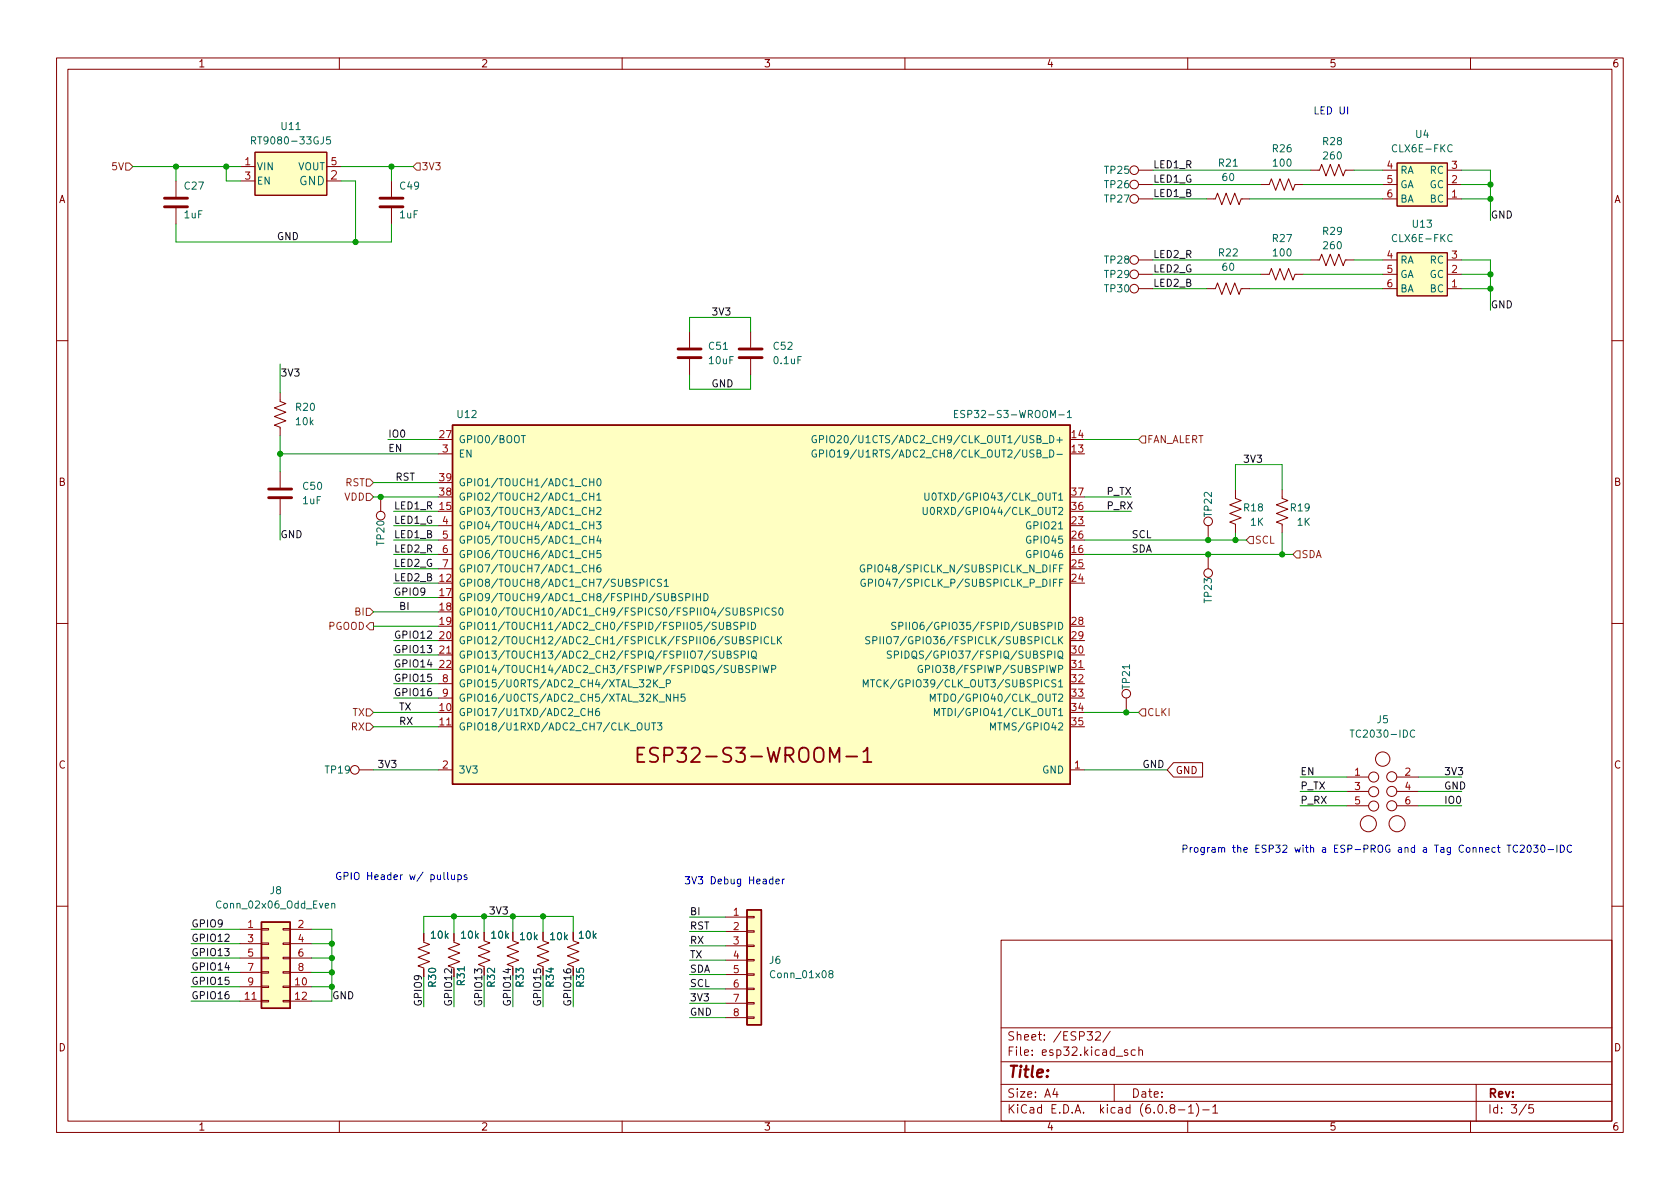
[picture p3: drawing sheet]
<svg xmlns="http://www.w3.org/2000/svg" width="297mm" height="210mm" viewBox="0 0 297 210" stroke-linecap="round" stroke-linejoin="round" font-family="sans-serif">
<g fill="none" stroke="#840000" stroke-width=".18">
<path d="M10 10.2h277v190.1h-277zM12 12.2h273v186.1h-273zM60 10.2v2M110 10.2v2M160 10.2v2M210 10.2v2M260 10.2v2M31.1 32v2.8M31.1 36.8v2.8M42.5 29.5h2.6M42.5 32h2.6M45.1 26.9h12.7v7.6h-12.7z"/>
<path d="M57.8 29.5h2.5M57.8 32h2.5M69.2 32v2.8M69.2 36.8v2.8M201.3 32.6h2.5M201.3 30.1h2.5M201.3 35.2h2.5M213.4 35.2h1.5l.4-1 .7 2 .8-2 .8 2 .7-2 .8 2 .4-1h1.5M222.9 32.6h1.5l.4-1 .8 2 .7-2 .8 2 .7-2 .8 2 .4-1h1.5M231.8 30.1h1.5l.4-1 .7 2 .8-2 .8 2 .7-2 .8 2 .4-1h1.5M244.5 32.6h2.5M244.5 30.1h2.5"/>
<path d="M244.5 35.2h2.5M247 28.8h8.9v7.6h-8.9zM255.9 32.6h2.5M255.9 30.1h2.5M255.9 35.2h2.5M121.9 58.7v2.8M132.7 58.7v2.8M201.3 51h2.5M201.3 46h2.5M201.3 48.5h2.5M213.4 51h1.5l.4-1 .7 2.1 .8-2.1 .8 2.1 .7-2.1 .8 2.1 .4-1.1h1.5M222.9 48.5h1.5l.4-1 .8 2 .7-2 .8 2 .7-2 .8 2 .4-1h1.5"/>
<path d="M231.8 46h1.5l.4-1 .7 2 .8-2 .8 2 .7-2 .8 2 .4-1h1.5M244.5 51h2.5M244.5 46h2.5M244.5 48.5h2.5M247 44.7h8.9v7.6h-8.9zM255.9 51h2.5M255.9 46h2.5M255.9 48.5h2.5M10 60.2h2M49.5 69.5v1.5l1 .4-2 .7 2 .8-2 .8 2 .7-2 .8 1 .4v1.5M121.9 63.5v2.8M132.7 63.5v2.8"/>
<path d="M285 60.2h2M49.5 83.4v2.8M49.5 88.3v2.8M67.3 87.9v2.5M77.5 80.3h2.5M77.5 93h2.5M77.5 95.5h2.5M77.5 98h2.5M213.6 93v2.5M213.6 98v2.6M218.4 86.6v1.5l1.1 .4-2.1 .8 2.1 .7-2.1 .8 2.1 .8-2.1 .7 1 .4v1.5M226.7 86.6v1.5l1 .4-2 .8 2 .7-2 .8 2 .8-2 .7 1 .4v1.5"/>
<path d="M10 110.2h2M77.5 115.8h2.5M77.5 100.6h2.5M189.2 118.4h2.6M285 110.2h2M63.5 136.1h2.5M77.5 136.1h2.5M77.5 128.5h2.5M77.5 120.9h2.5M77.5 123.4h2.5M189.2 136.1h2.6M199.1 123.4v2.6"/>
<path d="M207.5 134.9h5.1v2.5h-5.1l-1.1-1.3zM238.1 137.4h3.8M238.1 139.9h3.8M247 137.4h3.8M247 139.9h3.8M238.1 142.5h3.8M247 142.5h3.8M10 160.2h2M42.4 164.3h3.8M42.4 174.5h3.8M42.4 177h3.8M42.4 166.9h3.8"/>
<path d="M42.4 169.4h3.8M42.4 172h3.8M46.2 176.9h1.3v.3h-1.3zM46.2 174.4h1.3v.2h-1.3zM46.2 171.8h1.3v.3h-1.3zM46.2 169.3h1.3v.2h-1.3zM46.2 166.7h1.3v.3h-1.3zM46.2 164.2h1.3v.3h-1.3zM50 176.9h1.3v.3h-1.3zM50 174.4h1.3v.2h-1.3zM50 171.8h1.3v.3h-1.3zM50 169.3h1.3v.2h-1.3z"/>
<path d="M50 166.7h1.3v.3h-1.3zM50 164.2h1.3v.3h-1.3zM51.3 164.3h3.8M51.3 174.5h3.8M51.3 177h3.8M51.3 166.9h3.8M51.3 169.4h3.8M51.3 172h3.8M74.9 165.1v1.5l1 .4-2 .8 2 .7-2 .8 2 .7-2 .8 1 .4v1.5M80.3 165.1v1.5l1 .4-2.1 .8 2.1 .7-2.1 .8 2.1 .7-2.1 .8 1.1 .4M85.6 164.8v1.6l1 .3-2 .8 2 .8-2 .7 2 .8-2 .8 1 .3v.3M90.7 164.8v1.6l1 .3-2 .8 2 .8-2 .7 2 .8-2 .8 1 .3v.3"/>
<path d="M96 164.8v1.6l1 .3-2 .8 2 .8-2 .7 2 .8-2 .8 1 .3v.3M101.3 164.8v1.6l1.1 .3-2.1 .8 2.1 .8-2.1 .7 2.1 .8-2.1 .8 1 .3v.3M128.3 162.2h3.8M128.3 164.7h3.8M128.3 167.3h3.8M128.3 169.8h3.8M128.3 172.3h3.8M128.3 174.9h3.8M128.3 177.4h3.8M128.3 180h3.8M132.1 179.8h1.2v.3h-1.2zM132.1 177.3h1.2v.2h-1.2z"/>
<path d="M132.1 174.7h1.2v.3h-1.2zM132.1 172.2h1.2v.3h-1.2zM132.1 169.7h1.2v.2h-1.2zM132.1 167.1h1.2v.3h-1.2zM132.1 164.6h1.2v.2h-1.2zM132.1 162h1.2v.3h-1.2zM177 166.3h108v32h-108zM285 160.2h2M60 198.3v2M110 198.3v2M160 198.3v2M177 194.8h108"/>
<path d="M177 191.8h108M177 187.8h108M177 181.8h108M186.5 192.5l-.4 1h1M186.9 193v1M192.2 182.4h.9l-.5 .6 .5 .1v.7l-.2 .1h-.5l-.2-.1M193.7 182.6l.6-.2 .2 .2 .1 .3-1 1h1M196.3 182.4l-1.3 1.9M197 191.8v3M199.4 185.7l-.4-.1-.2 .2 .1 .3 .5 .1v.4h-.6M200.7 185.7l-.4-.1-.3 .3v.4l.1 .3h.6M201.4 185.8l.2-.2 .3 .1 .1 .9"/>
<path d="M201.4 185.1v1.5M207.1 196l-.2-.3v-.2l.2-.2 .5 .1 .1 .2-.1 .2-.6 .2-.1 .3v.4l.2 .1h.5l.1-.3-.1-.4-.2-.1M208.4 196.3h1.1M210 198.3v2M210.1 195.8l.5-.5v1.5M210.1 196.8h.9M211.5 195.1a1.72 1.72 0 0 1 0 2.3M212.6 196.3h1.2M214.4 195.8l.5-.5v1.5M214.4 196.8h.9M260 198.3v2M261 191.8v6.5"/>
<path d="M269.9 195.3l-1.3 1.9M271.1 195.3h-.7l-.1 .7 .2-.1 .5 .1 .2 .2-.1 .5-.2 .1-.6-.1"/>
<circle cx="200.5" cy="32.6" r=".76"/>
<circle cx="200.5" cy="30.1" r=".76"/>
<circle cx="200.5" cy="35.2" r=".76"/>
<circle cx="200.5" cy="51" r=".76"/>
<circle cx="200.5" cy="48.5" r=".76"/>
<circle cx="200.5" cy="46" r=".76"/>
<circle cx="67.3" cy="91.2" r=".76"/>
<circle cx="213.6" cy="92.2" r=".76"/>
<circle cx="213.6" cy="101.3" r=".76"/>
<circle cx="62.7" cy="136.1" r=".76"/>
<circle cx="199.1" cy="122.7" r=".76"/>
<circle cx="242.9" cy="140" r=".89"/>
<circle cx="242.9" cy="137.4" r=".89"/>
<circle cx="244.5" cy="134.2" r="1.27"/>
<circle cx="246.1" cy="137.4" r=".89"/>
<circle cx="246.1" cy="139.9" r=".89"/>
<circle cx="241.9" cy="145.7" r="1.42"/>
<circle cx="242.9" cy="142.5" r=".89"/>
<circle cx="246.1" cy="142.5" r=".89"/>
<circle cx="247" cy="145.7" r="1.42"/>
</g>
<path d="M29.1 36.6h4M29.1 35h4M67.2 36.6h4M67.2 35h4M119.9 63.2h4.1M119.9 61.7h4.1M130.7 63.2h4M130.7 61.7h4M47.5 88h4.1M47.5 86.5h4.1" fill="none" stroke="#840000" stroke-width=".51"/>
<g fill="#ffffc2" stroke="#ffffc2" stroke-width=".18">
<path d="M46.2 163.1h5.1v15.2h-5.1z"/>
<path d="M80 75.2h109.2v63.5h-109.2z"/>
<path d="M247 44.7h8.9v7.6h-8.9z"/>
<path d="M247 28.8h8.9v7.6h-8.9z"/>
<path d="M45.1 26.9h12.7v7.6h-12.7z"/>
<path d="M132.1 160.9h2.5v20.3h-2.5z"/>
</g>
<path d="M80 75.2h109.2v63.5h-109.2zM46.2 163.1h5.1v15.2h-5.1zM132.1 160.9h2.5v20.3h-2.5z" fill="none" stroke="#840000" stroke-width=".25"/>
<g fill="none" stroke="#006464" stroke-width=".18">
<path d="M44.5 24.9l.6-.1 .1-.2-.1-.3-.6-.1v1.3M44.8 24.9l.4 .6M58.4 24.2h-.6l-.1 .6 .2-.1h.4l.2 .2-.1 .4-.2 .2-.5-.2M92.2 77h.7M92.5 77v1.3M144.3 79.6a.59 .59 0 0 0-.7 .6 .59 .59 0 0 0 .7 .6l.1-.5h-.3M144.3 77.1a.59 .59 0 0 0-.7 .6 .59 .59 0 0 0 .7 .5l.1-.5h-.3M144.9 77.7l.6-.1 .1-.2v-.3l-.7-.1v1.3M146.2 77v1.3M146.2 79.6v1.2M146.9 79.6h.1a.43 .43 0 0 1 .6 .4v.4a.42 .42 0 0 1-.5 .5 .42 .42 0 0 1-.4-.5v-.4zM146.9 77.1l.1-.1a.43 .43 0 0 1 .6 .4v.5a.42 .42 0 0 1-.5 .4 .42 .42 0 0 1-.4-.4v-.5z"/>
<path d="M148 79.9l.4-.3v1.2M168.8 73.2h.4M169.4 72.6h-.6v1.2h.6M187.2 73.4h1M188.7 72.9l.4-.3v1.2M188.7 73.8h.7M104.3 90.3h.7M104.3 87.2v1.3M104.3 87.8h.7M104.3 85.2h.7M104.3 92.9h.7M104.3 95.4h.7"/>
<path d="M104.3 97.9h.7M105 84.6v1.3M105 87.2v1.3M105 89.7v1.3M105 92.3v1.2M105 94.8v1.3M105 97.3v1.3M105 99.9v1.3M105.5 92.3h.8l-.5 .4 .4 .2v.5l-.2 .1-.5-.1M105.5 89.8l.5-.1 .3 .4-.8 .9h.8M105.5 87.5l.4-.3v1.3M105.5 88.5h.8"/>
<path d="M105.7 84.8l.1-.2a.68 .68 0 0 1 .5 .7 .68 .68 0 0 1-.5 .6l-.1-.1-.2-.4zM105.8 94.7l-.3 .9h.8M106.1 99.9h-.3a.85 .85 0 0 0 0 1.3l.4-.2 .1-.4-.3-.2h-.2l-.3 .2M106.1 95.2v.9M106.2 97.3h-.6l-.1 .6 .2-.1 .4 .1 .2 .2-.1 .4-.2 .1-.5-.1M144.9 80.2h.6l.1-.2v-.3l-.7-.1v1.2M148 80.8h.8M152.8 99.9a.59 .59 0 0 0-.7 .6 .59 .59 0 0 0 .7 .6l.1-.5h-.3M163.2 89.7v1.1l.3 .2 .3-.1 .1-.1v-1.1M163.5 87.2v1l.3 .3 .3-.1 .1-.2v-1M164.7 89.8l.1-.1a.68 .68 0 0 1 .4 .7 .68 .68 0 0 1-.4 .6 .84 .84 0 0 1-.1-1.2zM165 87.2h.1a.68 .68 0 0 1 .4 .6 .68 .68 0 0 1-.4 .7 .84 .84 0 0 1-.1-1.3z"/>
<path d="M104.3 100.5h.7M115.8 102.5a.6 .6 0 0 0-.9 .5 .6 .6 0 0 0 .6 .7l.3-.1M117 102.5l-.5-.1-.2 .1v.4l.5 .2 .2 .4-.3 .2-.5-.1M117.4 102.8l.4-.4v1.3M117.4 103.7h.8M121.3 105.6h.6l.1-.2-.1-.3-.6-.1v1.2M122.5 105v1.2M123.1 105v1.2M123.1 105.6h.8M123.9 105v1.2M124.5 105a.64 .64 0 0 1 .7 .6 .64 .64 0 0 1-.7 .6zM127.2 110v1.1l.2 .2h.4l.1-.2v-1.1"/>
<path d="M127.2 115.1v1.1l.3 .2 .4-.1 .1-.1v-1.1M128.5 110.6h.6l.1-.2-.1-.2-.6-.2v1.3h.5l.2-.1v-.3l-.3-.3M128.6 115.7h.5l.1-.2v-.3l-.6-.1v1.3h.5l.1-.1 .1-.3-.3-.3M130.5 110.1l-.5-.1-.3 .3 .1 .3 .6 .2v.4l-.2 .1h-.5M130.5 115.2l-.5-.1-.2 .1v.4l.6 .2 .1 .4-.2 .2-.5-.1M131 110.7l.6-.1 .1-.1v-.3l-.7-.2v1.3M131.1 115.8l.6-.1 .1-.2-.1-.3-.6-.1v1.3M132.3 110v1.3M132.3 115.1v1.3M132.6 117.7h-.5l-.2 .1v.3l.5 .3 .2 .3-.3 .2h-.5M132.7 112.6h-.4l-.2 .1v.4l.5 .2 .1 .3-.2 .3-.5-.1M132.9 107.6l-.5-.1-.2 .1v.4l.5 .2 .2 .3-.3 .3-.5-.1"/>
<path d="M132.9 110a.64 .64 0 0 1 .7 .7 .64 .64 0 0 1-.7 .6zM132.9 115.3l.3-.2a.43 .43 0 0 1 .5 .4v.5a.42 .42 0 0 1-.4 .4 .42 .42 0 0 1-.4-.4zM133.1 116.1l.7 .4M133.1 118.3h.6l.1-.2v-.3l-.7-.1v1.2M133.3 113.2h.6l.1-.2v-.3l-.7-.1v1.3M133.4 108.2l.6-.1 .1-.2v-.3l-.7-.1v1.3M134.4 117.7v1.2M134.6 112.6v1.3M134.7 107.5v1.3M134.9 117.7l.3 1.2 .2-.9 .3 .9 .3-1.2M135.9 112.7a.6 .6 0 0 0-.8 .4 .6 .6 0 0 0 .6 .8l.2-.2M136 107.6a.6 .6 0 0 0-.8 .4 .6 .6 0 0 0 .6 .8l.2-.1"/>
<path d="M136.4 112.6v1.3h.6M136.4 118.3h.6l.2-.2-.1-.3-.7-.1v1.2M137.2 107.6l-.5-.1-.1 .1v.4l.5 .2 .1 .3-.2 .3-.5-.1M137.5 112.6v1.3M137.6 113.1l.6 .8M137.8 107.6l.2-.1a.68 .68 0 0 1 .5 .6 .68 .68 0 0 1-.5 .7l-.2-.1-.1-.4zM138.2 112.6l-.7 .7M152.9 102.5a.59 .59 0 0 0-.7 .6 .59 .59 0 0 0 .7 .5l.1-.5h-.2M153.4 100.5h.6l.2-.2-.1-.3-.7-.1v1.3M153.5 103.1l.7-.1 .1-.2-.1-.3-.7-.1v1.3M153.8 112.6h-.5l-.2 .1v.4l.6 .2 .1 .3-.3 .3-.4-.1M154.3 113.2h.6l.2-.2-.1-.3-.7-.1v1.3"/>
<path d="M155.6 112.6v1.3M156.2 112.6v1.3M157.6 115.2l-.5-.1-.2 .1v.4l.6 .2 .1 .4-.2 .2-.5-.1M158.1 115.8l.6-.1 .2-.2-.1-.3-.7-.1v1.3M158.4 110.1l-.5-.1-.2 .2v.3l.6 .3 .1 .3-.3 .2h-.4M158.9 110.7l.6-.1 .2-.1-.1-.3-.7-.2v1.3M159.4 115.1v1.3M160.2 110v1.3M160.8 110v1.3M163 117.7a.59 .59 0 0 0-.7 .6 .59 .59 0 0 0 .7 .6l.1-.5h-.2M163.6 118.3h.6l.2-.2-.1-.3-.7-.1v1.2M104 125.3v1.3"/>
<path d="M104 125.9h.7M104.7 125.3v1.3M105.9 125.3h-.4a.86 .86 0 0 0 0 1.3l.5-.2v-.4l-.2-.2h-.3l-.2 .2M114.1 127.8v1.1l.2 .2 .4-.1 .1-.1v-1.1M115.2 127.8h.7M115.6 120.2v1.3M115.6 127.8v1.3M115.8 120.7l.5 .8M116.2 127.8h.8l-.4 .5 .4 .1v.6l-.2 .1-.6-.1M116.3 120.2l-.7 .7M116.5 121.6h1M117.8 120.9l.6-.1 .1-.2v-.3l-.7-.1v1.3"/>
<path d="M118.5 122.7v1.3l-.7-1.3v1.3M119.1 122.7v1.3M119.1 123.3h.8M119.9 122.7v1.3M121.1 122.7h-.6l-.1 .6 .2-.1 .4 .1 .1 .2v.4l-.2 .1-.5-.1M152.6 121.5v-1.3l.5 .9 .4-.9v1.3M153.9 120.2h.7M154.3 120.2v1.3M155.8 120.3a.6 .6 0 0 0-.9 .4 .6 .6 0 0 0 .6 .8l.3-.1M164.5 124v-1.3l.4 .9 .4-.9v1.3M165.2 126.6v-1.3l.4 .9 .5-.9v1.3M165.8 122.7h.7"/>
<path d="M166.5 125.3h.7M175.1 129.1v-1.3l.5 .9 .4-.9v1.3M238.7 129.1h.7M250.1 129.2a.6 .6 0 0 0-.8 .4 .6 .6 0 0 0 .6 .8l.2-.2M58.7 159.9l.1-.2 .3 .1 .1 .8M58.7 159.7v.9M146.8 172.2l-.2-.3v-.1l.2-.2 .4 .1 .1 .2-.1 .2-.5 .1-.1 .2v.3l.2 .2h.2l.3-.2v-.3l-.3-.2"/>
</g>
<path d="M112.7 133.4h.9M113.9 132.2h-1.2v2.5h1.2M149.6 133.8h2M152.6 132.9l.8-.7v2.5M152.6 134.7h1.5" fill="none" stroke="#840000" stroke-width=".32"/>
<path d="M22.2 28.8h.7l.6 .7-.6 .6h-.7zM73 29.5l.7-.7h.6v1.3h-.6zM201.9 77.1h.7v1.3h-.7l-.6-.7zM64.8 87.2h.6l.6 .7-.6 .6h-.6zM64.8 84.7h.6l.6 .6-.6 .7h-.6zM221 94.9h.6v1.2h-.6l-.7-.6zM229.2 97.4h.7v1.3h-.7l-.6-.7zM64.8 107.6h.6l.6 .6-.6 .6h-.6zM65.4 110.1h.6v1.3h-.6l-.6-.7zM64.8 127.9h.6l.6 .6-.6 .7h-.6zM64.8 125.3h.6l.6 .7-.6 .6h-.6zM201.9 125.3h.7v1.3h-.7l-.6-.6z" fill="none" stroke="#725600" stroke-width=".18"/>
<g fill="none" stroke="#0000c2" stroke-width=".18">
<path d="M79.2 154.3v1.1l.1 .1M79.8 154.7l.1 .8h.3l.2-.1M80.4 154.7v.8M81 154.8l.3-.1 .3 .2-.1 .6h-.5M81 154.7v1.3M82.5 154.8l-.3-.1-.1 .2v.2l.4 .1v.3h-.4M137.2 155.9l.6-.1-.1-.3h-.3l-.2 .1v.6h.5M138.3 155.5v.8M138.7 155.5l-.4 .2M266.4 149.4h.8M266.8 149.4v1.3M268.3 149.6a.6 .6 0 0 0-.8 .4 .6 .6 0 0 0 .6 .7l.2-.1"/>
<path d="M268.8 149.6l.5-.2 .2 .4-.8 .9h.8M270.1 149.6l.2-.2a.68 .68 0 0 1 .4 .7 .68 .68 0 0 1-.4 .6l-.2-.1-.1-.4zM271.2 149.4h.7l-.4 .5 .4 .1v.6l-.2 .1-.5-.1M272.5 149.6l.2-.2a.68 .68 0 0 1 .5 .7 .68 .68 0 0 1-.5 .6l-.2-.1-.1-.4zM273.7 150.2h1M275.3 149.4v1.3M275.9 149.4a.64 .64 0 0 1 .7 .7 .64 .64 0 0 1-.7 .6zM277.9 149.6a.6 .6 0 0 0-.9 .4 .6 .6 0 0 0 .6 .7l.3-.1"/>
</g>
<g fill="none" stroke="#009600" stroke-width=".18">
<path d="M23.5 29.5h19M31.1 29.5v2.5M31.1 39.6v3.2h38.1v-3.2M40 29.5v2.5h2.5M60.3 29.5h12.7M60.3 32h2.6v10.8M69.2 29.5v2.5M203.8 30.1h28M203.8 32.6h19.1M203.8 35.2h9.6M221 35.2h23.5M230.5 32.6h14"/>
<path d="M239.4 30.1h5.1M258.4 30.1h5.1v8.9M258.4 32.6h5.1M258.4 35.2h5.1M121.9 58.7v-2.6h10.8v2.6M203.8 51h9.6M203.8 46h28M203.8 48.5h19.1M221 51h23.5M230.5 48.5h14M239.4 46h5.1M258.4 46h5.1v8.9"/>
<path d="M258.4 51h5.1M258.4 48.5h5.1M49.5 64.4v5.1M49.5 77.1v6.3M68.6 77.7h8.9M121.9 66.3v2.5h10.8v-2.5M191.8 77.7h9.5M49.5 80.3h28M49.5 91.1v4.4M66 85.3h11.5M66 87.9h11.5M69.6 95.5h7.9"/>
<path d="M69.6 98h7.9M69.6 90.4h7.9M69.6 93h7.9M191.8 95.5h28.5M191.8 98h36.8M191.8 90.4h8.2M191.8 87.9h8.2M218.4 86.6v-4.4h8.3v4.4M218.4 94.2v1.3M226.7 94.2v3.8M66 108.2h11.5M66 110.7h11.5"/>
<path d="M69.6 105.7h7.9M69.6 118.4h7.9M69.6 103.1h7.9M69.6 100.6h7.9M69.6 113.3h7.9M69.6 115.8h7.9M66 136.1h11.5M66 128.5h11.5M66 126h11.5M69.6 120.9h7.9M69.6 123.4h7.9M191.8 136.1h14.6"/>
<path d="M191.8 126h9.5M229.9 139.9h8.2M229.9 137.4h8.2M250.8 139.9h7.6M250.8 137.4h7.6M229.9 142.5h8.2M250.8 142.5h7.6M33.8 164.3h8.6M33.8 169.4h8.6M33.8 166.9h8.6M33.8 172h8.6M33.8 174.5h8.6"/>
<path d="M33.8 177h8.6M55.1 164.3h3.6v12.7h-3.6M55.1 169.4h3.6M55.1 166.9h3.6M55.1 172h3.6M55.1 174.5h3.6M74.9 172.7v5.3M80.3 162v3.1M80.3 172.7v5.3M85.6 162v2.8M85.6 172.5v5.5M90.7 162v2.8"/>
<path d="M90.7 172.5v5.5M96 162v2.8M96 172.5v5.5M101.3 164.8v-2.8h-26.4v3.1M101.3 172.5v5.5M121.9 177.4h6.4M121.9 174.9h6.4M121.9 180h6.4M121.9 167.3h6.4M121.9 162.2h6.4M121.9 164.7h6.4M121.9 172.3h6.4"/>
<path d="M121.9 169.8h6.4"/>
</g>
<g fill="#009600" stroke="#009600" stroke-width=".18">
<circle cx="67.3" cy="87.9" r=".46"/>
<circle cx="49.5" cy="80.3" r=".46"/>
<circle cx="58.7" cy="172" r=".46"/>
<circle cx="58.7" cy="169.4" r=".46"/>
<circle cx="58.7" cy="174.5" r=".46"/>
<circle cx="58.7" cy="166.9" r=".46"/>
<circle cx="96" cy="162" r=".46"/>
<circle cx="90.7" cy="162" r=".46"/>
<circle cx="85.6" cy="162" r=".46"/>
<circle cx="80.3" cy="162" r=".46"/>
<circle cx="40" cy="29.5" r=".46"/>
<circle cx="31.1" cy="29.5" r=".46"/>
<circle cx="62.9" cy="42.8" r=".46"/>
<circle cx="69.2" cy="29.5" r=".46"/>
<circle cx="263.5" cy="32.6" r=".46"/>
<circle cx="263.5" cy="35.2" r=".46"/>
<circle cx="263.5" cy="51" r=".46"/>
<circle cx="263.5" cy="48.5" r=".46"/>
<circle cx="226.7" cy="98" r=".46"/>
<circle cx="213.6" cy="98" r=".46"/>
<circle cx="213.6" cy="95.5" r=".46"/>
<circle cx="218.4" cy="95.5" r=".46"/>
<circle cx="199.1" cy="126" r=".46"/>
</g>
<text font-size="3.5" fill="#840000" x="115.8" y="134.9">ESP32-S3-WROOM-1</text>
<text font-size="2.8" fill="#840000" x="178" y="190.6">Title:</text>
<text font-size="2.1" fill="#006464" x="52.9" y="32.7">GND</text>
<text font-size="2.1" fill="#a90000" x="58.5" y="31.7">2</text>
<g font-size="2.1" fill="#840000">
<text x="178" y="184">Sheet: /ESP32/</text>
<text x="178" y="186.7">File: esp32.kicad_sch</text>
<text x="178" y="196.9">KiCad E.D.A. kicad (6.0.8-1)-1</text>
<text x="178" y="194.1">Size: A4</text>
<text x="200" y="194.1">Date:</text>
<text x="263" y="194.1">Rev:</text>
<text x="263" y="196.9">Id: 3/5</text>
</g>
<g font-size="1.8" fill="#840000">
<text x="35" y="11.9">1</text>
<text x="85" y="11.9">2</text>
<text x="135" y="11.9">3</text>
<text x="185" y="11.9">4</text>
<text x="235" y="11.9">5</text>
<text x="285" y="11.9">6</text>
<text x="10.3" y="35.9">A</text>
<text x="285.3" y="35.9">A</text>
<text x="10.3" y="85.9">B</text>
<text x="285.3" y="85.9">B</text>
<text x="10.3" y="135.9">C</text>
<text x="207.8" y="136.9">GND</text>
<text x="285.3" y="135.9">C</text>
<text x="79.9" y="178" transform="rotate(-90 79.9 178)">GPIO12</text>
<text x="85.2" y="178" transform="rotate(-90 85.2 178)">GPIO13</text>
<text x="90.3" y="178" transform="rotate(-90 90.3 178)">GPIO14</text>
<text x="95.7" y="178" transform="rotate(-90 95.7 178)">GPIO15</text>
<text x="101" y="178" transform="rotate(-90 101 178)">GPIO16</text>
<text x="10.3" y="185.9">D</text>
<text x="285.3" y="185.9">D</text>
<text x="35" y="199.9">1</text>
<text x="85" y="199.9">2</text>
<text x="135" y="199.9">3</text>
<text x="185" y="199.9">4</text>
<text x="235" y="199.9">5</text>
<text x="285" y="199.9">6</text>
</g>
<g font-size="1.8" fill="#006464">
<text x="49.8" y="23">U11</text>
<text x="45.3" y="25.5">RT9080-33GJ5</text>
<text x="215.5" y="29.5">R21</text>
<text x="225.1" y="26.9">R26</text>
<text x="225.2" y="29.5">100</text>
<text x="234" y="25.6">R28</text>
<text x="234.1" y="28.2">260</text>
<text x="246.5" y="26.9">CLX6E-FKC</text>
<text x="250.3" y="24.4">U4</text>
<text x="32.7" y="33.5">C27</text>
<text x="45.3" y="30.1">VIN</text>
<text x="45.3" y="32.6">EN</text>
<text x="52.6" y="30.1">VOUT</text>
<text x="70.8" y="33.5">C49</text>
<text x="195.4" y="33.3">TP26</text>
<text x="195.4" y="30.7">TP25</text>
<text x="195.4" y="35.8">TP27</text>
<text x="216.2" y="32">60</text>
<text x="247.5" y="30.7">RA</text>
<text x="247.5" y="33.3">GA</text>
<text x="247.5" y="35.8">BA</text>
<text x="252.7" y="33.3">GC</text>
<text x="252.8" y="35.8">BC</text>
<text x="252.8" y="30.7">RC</text>
<text x="32.6" y="38.6">1uF</text>
<text x="70.7" y="38.6">1uF</text>
<text x="234" y="41.5">R29</text>
<text x="249.8" y="40.3">U13</text>
<text x="195.4" y="46.6">TP28</text>
<text x="215.5" y="45.3">R22</text>
<text x="216.2" y="47.9">60</text>
<text x="225.1" y="42.8">R27</text>
<text x="225.2" y="45.3">100</text>
<text x="234.1" y="44.1">260</text>
<text x="246.5" y="42.8">CLX6E-FKC</text>
<text x="247.5" y="46.6">RA</text>
<text x="252.8" y="46.6">RC</text>
<text x="195.4" y="51.7">TP30</text>
<text x="195.4" y="49.1">TP29</text>
<text x="247.5" y="49.1">GA</text>
<text x="247.5" y="51.7">BA</text>
<text x="252.7" y="49.1">GC</text>
<text x="252.8" y="51.7">BC</text>
<text x="125.4" y="61.8">C51</text>
<text x="125.4" y="64.4">10uF</text>
<text x="136.8" y="61.8">C52</text>
<text x="136.9" y="64.4">0.1uF</text>
<text x="52.4" y="72.6">R20</text>
<text x="52.4" y="75.2">10k</text>
<text x="80.9" y="73.9">U12</text>
<text x="170.3" y="73.9">ESP32-S3-WROOM-1</text>
<text x="81" y="78.4">GPIO0/BOOT</text>
<text x="81" y="80.9">EN</text>
<text x="148.4" y="78.4">GPIO20/U1CTS/ADC2_CH9/CLK_OUT1/USB_D+</text>
<text x="148.8" y="80.9">GPIO19/U1RTS/ADC2_CH8/CLK_OUT2/USB_D-</text>
<text x="53.6" y="89.1">1uF</text>
<text x="53.6" y="86.6">C50</text>
<text x="81" y="88.5">GPIO2/TOUCH2/ADC1_CH1</text>
<text x="81" y="86">GPIO1/TOUCH1/ADC1_CH0</text>
<text x="165.7" y="88.5">U0TXD/GPIO43/CLK_OUT1</text>
<text x="81" y="91.1">GPIO3/TOUCH3/ADC1_CH2</text>
<text x="81" y="93.6">GPIO4/TOUCH4/ADC1_CH3</text>
<text x="165.5" y="91.1">U0RXD/GPIO44/CLK_OUT2</text>
<text x="181.8" y="93.6">GPIO21</text>
<text x="214.2" y="91.3" transform="rotate(-90 214.2 91.3)">TP22</text>
<text x="220" y="90.4">R18</text>
<text x="221.1" y="93">1K</text>
<text x="228.2" y="90.4">R19</text>
<text x="229.4" y="93">1K</text>
<text x="67.9" y="96.3" transform="rotate(-90 67.9 96.3)">TP20</text>
<text x="81" y="96.1">GPIO5/TOUCH5/ADC1_CH4</text>
<text x="81" y="98.7">GPIO6/TOUCH6/ADC1_CH5</text>
<text x="81" y="101.2">GPIO7/TOUCH7/ADC1_CH6</text>
<text x="154.7" y="101.2">GPIO48/SPICLK_N/SUBSPICLK_N_DIFF</text>
<text x="181.8" y="98.7">GPIO46</text>
<text x="181.8" y="96.1">GPIO45</text>
<text x="81" y="103.8">GPIO8/TOUCH8/ADC1_CH7/SUBSPICS1</text>
<text x="81" y="106.3">GPIO9/TOUCH9/ADC1_CH8/FSPIHD/SUBSPIHD</text>
<text x="154.9" y="103.8">GPIO47/SPICLK_P/SUBSPICLK_P_DIFF</text>
<text x="214.2" y="106.5" transform="rotate(-90 214.2 106.5)">TP23</text>
<text x="81" y="108.8">GPIO10/TOUCH10/ADC1_CH9/FSPICS0/FSPIIO4/SUBSPICS0</text>
<text x="81" y="111.4">GPIO11/TOUCH11/ADC2_CH0/FSPID/FSPIIO5/SUBSPID</text>
<text x="81" y="113.9">GPIO12/TOUCH12/ADC2_CH1/FSPICLK/FSPIIO6/SUBSPICLK</text>
<text x="156.9" y="113.9">SPIIO7/GPIO36/FSPICLK/SUBSPICLK</text>
<text x="161.6" y="111.4">SPIIO6/GPIO35/FSPID/SUBSPID</text>
<text x="81" y="116.5">GPIO13/TOUCH13/ADC2_CH2/FSPIQ/FSPIIO7/SUBSPIQ</text>
<text x="81" y="119">GPIO14/TOUCH14/ADC2_CH3/FSPIWP/FSPIDQS/SUBSPIWP</text>
<text x="160.4" y="116.5">SPIDQS/GPIO37/FSPIQ/SUBSPIQ</text>
<text x="164.6" y="119">GPIO38/FSPIWP/SUBSPIWP</text>
<text x="81" y="121.5">GPIO15/U0RTS/ADC2_CH4/XTAL_32K_P</text>
<text x="81" y="124.1">GPIO16/U0CTS/ADC2_CH5/XTAL_32K_NH5</text>
<text x="155.9" y="121.5">MTCK/GPIO39/CLK_OUT3/SUBSPICS1</text>
<text x="166.3" y="124.1">MTDO/GPIO40/CLK_OUT2</text>
<text x="199.8" y="121.7" transform="rotate(-90 199.8 121.7)">TP21</text>
<text x="81" y="126.6">GPIO17/U1TXD/ADC2_CH6</text>
<text x="81" y="129.2">GPIO18/U1RXD/ADC2_CH7/CLK_OUT3</text>
<text x="167.2" y="126.6">MTDI/GPIO41/CLK_OUT1</text>
<text x="176.1" y="129.2">MTMS/GPIO42</text>
<text x="239.5" y="130.4">TC2030-IDC</text>
<text x="243.5" y="127.9">J5</text>
<text x="57.6" y="136.8">TP19</text>
<text x="81" y="136.8">3V3</text>
<text x="184.3" y="136.8">GND</text>
<text x="38.7" y="160.6">Conn_02x06_Odd_Even</text>
<text x="47.8" y="158.1">J8</text>
<text x="76.3" y="166">10k</text>
<text x="81.6" y="166">10k</text>
<text x="86.9" y="166">10k</text>
<text x="92" y="166.2">10k</text>
<text x="97.4" y="166.2">10k</text>
<text x="102.4" y="166">10k</text>
<text x="136.1" y="170.4">J6</text>
<text x="136.5" y="173">Conn_01x08</text>
<text x="77.1" y="174.4" transform="rotate(-90 77.1 174.4)">R30</text>
<text x="82.2" y="174.2" transform="rotate(-90 82.2 174.2)">R31</text>
<text x="87.5" y="174.4" transform="rotate(-90 87.5 174.4)">R32</text>
<text x="92.6" y="174.4" transform="rotate(-90 92.6 174.4)">R33</text>
<text x="97.9" y="174.4" transform="rotate(-90 97.9 174.4)">R34</text>
<text x="103.3" y="174.4" transform="rotate(-90 103.3 174.4)">R35</text>
</g>
<g font-size="1.8" fill="#0000c2">
<text x="232.2" y="20.2">LED UI</text>
<text x="59.2" y="155.6">GPIO Header w/ pullups</text>
<text x="208.8" y="150.8">Program the ESP32 with a ESP-PROG and a Tag Connect TC2030-IDC</text>
<text x="120.9" y="156.4">3V3 Debug Header</text>
</g>
<g font-size="1.8" fill="#a90000">
<text x="43.3" y="29.2">1</text>
<text x="58.6" y="29.2">5</text>
<text x="245.3" y="29.8">4</text>
<text x="256.7" y="29.8">3</text>
<text x="43.3" y="31.7">3</text>
<text x="245.3" y="32.4">5</text>
<text x="245.3" y="34.9">6</text>
<text x="256.7" y="34.9">1</text>
<text x="256.7" y="32.4">2</text>
<text x="245.3" y="45.7">4</text>
<text x="256.7" y="45.7">3</text>
<text x="245.3" y="48.3">5</text>
<text x="245.3" y="50.8">6</text>
<text x="256.7" y="50.8">1</text>
<text x="256.7" y="48.3">2</text>
<text x="77.8" y="77.5">27</text>
<text x="189.5" y="77.5">14</text>
<text x="78.2" y="80">3</text>
<text x="189.5" y="80">13</text>
<text x="77.8" y="87.6">38</text>
<text x="77.8" y="85.1">39</text>
<text x="189.5" y="87.6">37</text>
<text x="77.8" y="90.2">15</text>
<text x="78.2" y="92.7">4</text>
<text x="78.2" y="95.2">5</text>
<text x="189.5" y="92.7">23</text>
<text x="189.5" y="95.2">26</text>
<text x="189.5" y="90.2">36</text>
<text x="78.2" y="97.8">6</text>
<text x="78.2" y="100.3">7</text>
<text x="189.5" y="97.8">16</text>
<text x="189.5" y="100.3">25</text>
<text x="77.8" y="102.9">12</text>
<text x="77.8" y="105.4">17</text>
<text x="77.8" y="107.9">18</text>
<text x="189.5" y="102.9">24</text>
<text x="77.8" y="110.5">19</text>
<text x="77.8" y="113">20</text>
<text x="189.5" y="110.5">28</text>
<text x="189.5" y="113">29</text>
<text x="77.8" y="115.6">21</text>
<text x="77.8" y="118.1">22</text>
<text x="189.5" y="115.6">30</text>
<text x="189.5" y="118.1">31</text>
<text x="77.8" y="125.7">10</text>
<text x="78.2" y="120.6">8</text>
<text x="78.2" y="123.2">9</text>
<text x="189.5" y="120.6">32</text>
<text x="189.5" y="123.2">33</text>
<text x="189.5" y="125.7">34</text>
<text x="77.8" y="128.3">11</text>
<text x="189.5" y="128.3">35</text>
<text x="78.2" y="135.9">2</text>
<text x="190" y="135.9">1</text>
<text x="239.5" y="137.2">1</text>
<text x="248.4" y="137.2">2</text>
<text x="239.5" y="139.7">3</text>
<text x="239.5" y="142.2">5</text>
<text x="248.4" y="139.7">4</text>
<text x="248.4" y="142.2">6</text>
<text x="129.7" y="161.9">1</text>
<text x="43.8" y="164.1">1</text>
<text x="43.8" y="166.6">3</text>
<text x="52.7" y="164.1">2</text>
<text x="52.7" y="166.6">4</text>
<text x="129.7" y="164.5">2</text>
<text x="129.7" y="167">3</text>
<text x="43.8" y="169.2">5</text>
<text x="43.8" y="171.7">7</text>
<text x="52.7" y="169.2">6</text>
<text x="52.7" y="171.7">8</text>
<text x="129.7" y="169.5">4</text>
<text x="129.7" y="172.1">5</text>
<text x="43.3" y="176.8">11</text>
<text x="43.8" y="174.2">9</text>
<text x="52.2" y="174.2">10</text>
<text x="52.2" y="176.8">12</text>
<text x="129.7" y="174.6">6</text>
<text x="129.7" y="177.2">7</text>
<text x="129.7" y="179.7">8</text>
</g>
<g font-size="1.8" fill="#0f0f0f">
<text x="203.8" y="29.7">LED1_R</text>
<text x="203.8" y="32.3">LED1_G</text>
<text x="203.8" y="34.8">LED1_B</text>
<text x="263.5" y="38.6">GND</text>
<text x="48.9" y="42.4">GND</text>
<text x="203.8" y="45.6">LED2_R</text>
<text x="203.8" y="50.7">LED2_B</text>
<text x="203.8" y="48.2">LED2_G</text>
<text x="125.7" y="55.8">3V3</text>
<text x="263.5" y="54.5">GND</text>
<text x="49.5" y="66.6">3V3</text>
<text x="125.7" y="68.5">GND</text>
<text x="68.6" y="77.4">IO0</text>
<text x="68.6" y="79.9">EN</text>
<text x="219.7" y="81.8">3V3</text>
<text x="69.8" y="85">RST</text>
<text x="195.6" y="87.5">P_TX</text>
<text x="49.5" y="95.1">GND</text>
<text x="69.6" y="90.1">LED1_R</text>
<text x="69.6" y="92.6">LED1_G</text>
<text x="69.6" y="95.1">LED1_B</text>
<text x="195.6" y="90.1">P_RX</text>
<text x="200" y="95.1">SCL</text>
<text x="69.6" y="97.7">LED2_R</text>
<text x="69.6" y="100.2">LED2_G</text>
<text x="200" y="97.7">SDA</text>
<text x="69.6" y="102.8">LED2_B</text>
<text x="69.6" y="105.3">GPIO9</text>
<text x="70.5" y="107.8">BI</text>
<text x="69.6" y="112.9">GPIO12</text>
<text x="69.6" y="118">GPIO14</text>
<text x="69.6" y="115.5">GPIO13</text>
<text x="69.6" y="123.1">GPIO16</text>
<text x="69.6" y="120.5">GPIO15</text>
<text x="70.5" y="125.6">TX</text>
<text x="70.5" y="128.2">RX</text>
<text x="66.7" y="135.8">3V3</text>
<text x="201.9" y="135.8">GND</text>
<text x="229.9" y="137.1">EN</text>
<text x="255.3" y="137.1">3V3</text>
<text x="229.9" y="139.6">P_TX</text>
<text x="229.9" y="142.1">P_RX</text>
<text x="255.3" y="139.6">GND</text>
<text x="255.3" y="142.1">IO0</text>
<text x="86.4" y="161.7">3V3</text>
<text x="121.9" y="161.8">BI</text>
<text x="33.8" y="164">GPIO9</text>
<text x="33.8" y="166.5">GPIO12</text>
<text x="121.9" y="164.4">RST</text>
<text x="121.9" y="166.9">RX</text>
<text x="33.8" y="171.6">GPIO14</text>
<text x="33.8" y="169.1">GPIO13</text>
<text x="121.9" y="169.4">TX</text>
<text x="121.9" y="172">SDA</text>
<text x="33.8" y="176.7">GPIO16</text>
<text x="33.8" y="174.1">GPIO15</text>
<text x="58.7" y="176.7">GND</text>
<text x="74.6" y="178" transform="rotate(-90 74.6 178)">GPIO9</text>
<text x="121.9" y="177.1">3V3</text>
<text x="121.9" y="174.5">SCL</text>
<text x="121.9" y="179.6">GND</text>
</g>
<g font-size="1.8" fill="#725600">
<text x="19.9" y="30.1">5V</text>
<text x="74.5" y="30.1">3V3</text>
<text x="202.8" y="78.4">FAN_ALERT</text>
<text x="60.8" y="88.5">VDD</text>
<text x="61" y="86">RST</text>
<text x="221.8" y="96.1">SCL</text>
<text x="230.1" y="98.7">SDA</text>
<text x="58" y="111.4">PGOOD</text>
<text x="62.8" y="108.8">BI</text>
<text x="62.1" y="129.2">RX</text>
<text x="62.3" y="126.6">TX</text>
<text x="202.8" y="126.6">CLKI</text>
</g>
</svg>
